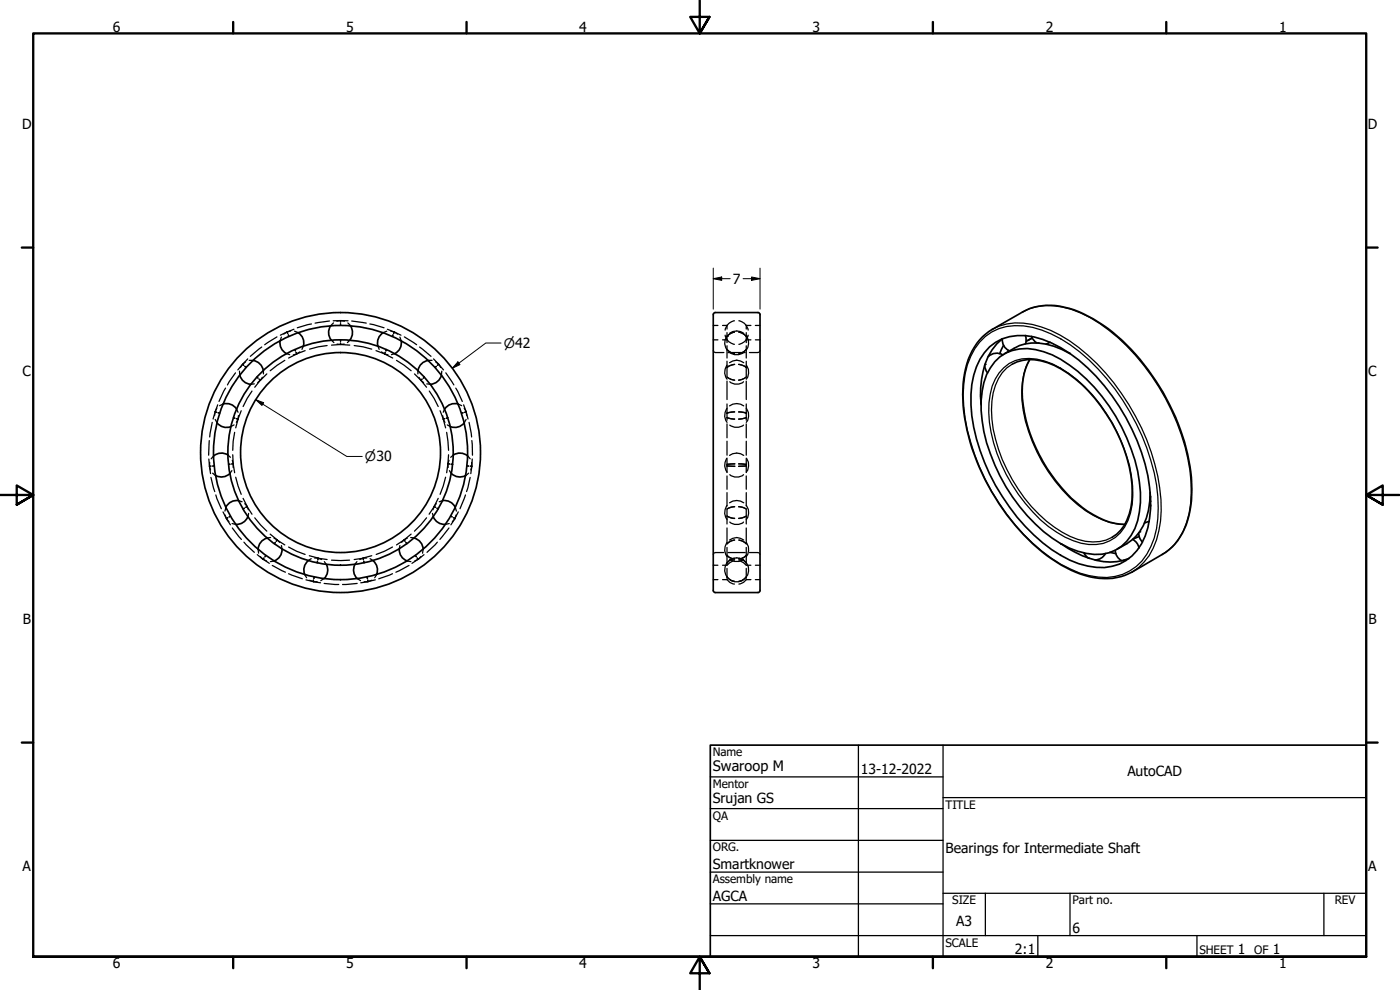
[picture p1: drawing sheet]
<svg xmlns="http://www.w3.org/2000/svg" width="420mm" height="297mm" viewBox="0 0 420 297" stroke-linecap="round" stroke-linejoin="round" font-family="sans-serif">
<!-- layer: Hidden (ANSI) -->
<g fill="none" stroke="#000" stroke-width=".38">
<path d="M86.1 99.6l-2 1M86.1 99.6l.3 .5M86.1 99.6l-.9 .7M87.2 99.3l-1 .3M88.2 98.8l-2 .8M88.4 99.4l1.1 .4M93.5 97.2l-4.3 1.1M98.9 96.3l-4.3 .7M100.1 96.9l-.8 .8M102.2 96.2l-2.2 .1M102.2 96.2v.4M102.2 97.1v.5"/>
<path d="M102.2 96.2l-1.1 .2M102.2 96.2l2.3 .1M102.2 96.2l1.2 .2M104.4 96.9l.8 .8M105.5 96.3l4.4 .7M111 97.2l4.3 1.1M116.1 99.4l-1.1 .4M116.3 98.8l2 .8M117.2 99.3l1.1 .3M118.3 99.6l-.2 .5M118.4 99.6l1.9 1M118.4 99.6l-.2 .5"/>
<path d="M118.4 99.6l.9 .7M214.1 97.6h1.4M216.9 97.6h1.3M218.2 97.6l-.6 1.4M218.2 97.6v1.1M218.2 99.8v3M218.9 100a3.6 3.6 0 0 1 4.3 0M220.4 96.3a3.5 3.5 0 0 0-2.2 1.3M221.7 96.3a3.5 3.5 0 0 1 2.3 1.3M224 97.6l.5 1.4M224 97.6v1.1M224 99.8v3"/>
<path d="M224 97.6h1.4M226.7 97.6h1.4M67.7 116.4l-2 4M70.7 111.9l-2.4 3.6M71.9 111.4v1.1M72.8 109.3l-1.4 1.7M72.8 109.3l-.7 1M72.8 109.3l.4 .3-.4-.3M73.5 110l.4 .3M73.5 109.9l.4 .3M73.7 108.6l-.9 .7M74.4 107.7l-1.6 1.6"/>
<path d="M74.8 108.1h1.1M75.6 117.3l-1.4 2.3-1.2 2.4M76.3 115.2l-1 .1M77.4 113.5l-.3-.4 .4 .4M78.1 114.1l-.8 .7M78.1 114.1l-1.6 2.1M78.1 114.1l-.3-.3 .4 .3M78.5 104.1l-3.4 2.8M78.7 113.2l-.5 .9M79.1 111.1v1.1M80.1 112.2l-1.9 1.9M83.1 101.1l-3.7 2.3"/>
<path d="M84.5 101.1l-.4 1.1M85.5 108.1l-4.4 3.1M86 106.1l.9 .3M86.5 100.5l.2 .5M86.6 100.4l.1 .5M88.5 104.9l.1 .4M88.5 104.8l.2 .5M88.8 105.8l.2 .4M88.9 105.7l.2 .5M89 106.2l-1 .3M89 106.2l-2.4 1.2M90 105.6l-.9 .6"/>
<path d="M91.1 103.8l-.5 1M91.6 105.2l-2.5 1M98.2 103.7l-2.7 .4-2.6 .7M99.4 102l.8 .8M101.2 103.2l1 .2M102.2 103.4l-2.7 .2M102.2 102v.4M102.2 102.9v.5M102.2 103.4l2.8 .2M103.3 103.2l-1.1 .2M105 102l-.7 .8M106.3 103.7l2.7 .4 2.6 .7"/>
<path d="M112.8 105.2l2.6 1M113.4 103.8l.4 1M114.5 105.6l.9 .6M115.4 106.2l1.1 .3M115.4 106.2l2.5 1.2M115.6 105.7l-.2 .5M115.6 105.8l-.2 .4M116 104.8l-.2 .5M116 104.9l-.2 .4M117.9 100.4l-.2 .5M118 100.5l-.2 .5M118.5 106.1l-1 .3"/>
<path d="M119 108.1l4.4 3.1M120 101.1l.4 1.1M121.3 101.1l3.7 2.3M124.4 112.2l1.9 1.9M125.4 111.1v1.1M125.7 113.2l.6 .9 .8 .7M125.9 104.1l3.4 2.8M126.3 114.1l1.7 2.1M126.6 113.8l-.3 .3M127 113.5l.4-.4-.3 .4M128.1 115.2l1.1 .1M128.5 108.1h1.2"/>
<path d="M128.8 117.3l1.5 2.3 1.2 2.4M130.1 107.7l1.5 1.6M130.7 108.6l.9 .7M130.9 110l-.3 .3M130.9 109.9l-.3 .3M131.6 109.3l-.3 .3M131.7 109.3l1.4 1.7M131.7 109.3l-.4 .4M131.7 109.3l.6 1M132.6 111.4l-.1 1.1M133.8 111.9l2.4 3.6M136.8 116.4l1.9 4"/>
<path d="M214.1 105.2l.1 .3M214.1 102h1.4M214.4 105.6l2.8 .2M216.9 102h1.3M217.6 100.6l.6 1.4M218.2 104.8a3.2 3.2 0 0 0 2.2 1.3 3.2 3.2 0 0 1-2.2-1.3zM218.2 100.9a3.4 3.4 0 0 1 2.2-1.2 3.2 3.2 0 0 0-2.2 1.3M218.2 110.2l1.3-.7 1-.2zM218.2 100.8a3.5 3.5 0 0 0 0 4.2M218.2 109.6a3.5 3.5 0 0 0 0 4.2M218.2 102a3.7 3.7 0 0 0 2.2 1.3M218.2 103.7v3.7"/>
<path d="M218.2 108.4v4.6M218.2 114.3v5.6M218.5 105.8h5.1M218.9 108.8a3.3 3.3 0 0 1 4.3 0M219 105.8a3.4 3.4 0 0 0 4.1 0M219 114.5a3.2 3.2 0 0 0 4.1 0M220.5 114l-1-.2-1.3-.7 1.3 .7 1 .3M221.7 114l1-.2 1.3-.7-1.3 .7-1 .3M221.7 109.3l1 .2 1.3 .8-.6-.5zM221.7 106.1a3.2 3.2 0 0 0 2.3-1.3v.1a3.4 3.4 0 0 1-2.3 1.2zM224 100.9a3.4 3.4 0 0 0-2.3-1.2 3.2 3.2 0 0 1 2.3 1.3M224 100.8a3.3 3.3 0 0 1 0 4.2"/>
<path d="M224 109.6a3.3 3.3 0 0 1 0 4.2M224 102a3.7 3.7 0 0 1-2.3 1.3M224 108.4v1.9M224 103.7v3.7M224 110.3v2.7M224 114.3v5.6M224 102h1.4M224.5 100.6l-.5 1.4M226.7 102h1.4M227.8 105.6l-2.9 .2M228.1 105.2l-.1 .3M62.7 137.7l.2 2.2"/>
<path d="M62.8 132.2l-.2 4.4M62.9 139.9l.3 2.2M62.9 139.9l.3 1.1M62.9 138.7v1.2M63.3 139.8l-.4 .1M63.3 139.9h-.4M63.7 126.7l-.8 4.4M63.8 139.8l.5-.1-.5 .2M64.1 136.8l-.7 .9M64.6 125.8l.6 1.1M64.6 123.6l-.7 2.1M64.6 123.5l.4 .2"/>
<path d="M64.6 123.6l.4 .1M64.6 123.6l-.2 1.1M65.1 122.5l-.5 1M65.3 121.5l-.7 2M65.5 123.8l.4 .1M65.5 123.9l.4 .1M67 121.2l-1.1 .5M68.4 136.5l.8 .7M69 139.3l-.4 .1M69 139.2l-.4 .1M69.7 138.1l.3 1M69.8 136.4l.2 2.7"/>
<path d="M70 139.2v1.1M70 139.2l.4 2.6M70 139.2h-.5M70 139.1l-.5 .1M70 125.3l.5 .2M70.2 127.5l-.9 .5M70.4 129.7l-.4 2.7-.2 2.7M70.9 125.7l.5 .1M71 125.6l.4 .1M71 122.7l.4 1M71.4 125.8l-.5 .9M71.4 125.8l-.7 2.6"/>
<path d="M71.6 124.7l-.2 1M72.4 123.2l-1 2.5M132.1 123.2l.9 2.5M132.8 124.7l.2 1M133 125.8l.5 .9M133 125.8l.7 2.6M133.4 122.7l-.4 1M133.5 125.6l-.5 .1M133.5 125.7l-.5 .1M134 129.7l.6 5.4M134.2 127.5l1 .5M134.4 139.2l.1 1.1"/>
<path d="M134.4 139.2l-.4 2.6M134.4 125.3l-.5 .2M134.4 125.3l-.4 .2M134.4 139.1l.5 .1M134.4 139.2h.5M134.6 136.4l-.2 2.7M134.7 138.1l-.3 1M135.4 139.2l.5 .1M135.4 139.3l.5 .1M136.1 136.5l-.8 .7M137.5 121.2l1.1 .5M138.9 123.8l-.4 .1"/>
<path d="M139 123.9l-.4 .1M139.1 121.5l.8 2M139.3 122.5l.6 1M139.9 125.8l-.6 1.1M139.9 123.6l.6 2.1M139.9 123.6l-.5 .1M139.9 123.5l-.5 .2M139.9 123.6l.2 1.1M140.1 139.8l.6 .1M140.2 139.7l.5 .1M140.4 136.8l.7 .9M140.8 126.7l.7 4.4"/>
<path d="M141.2 139.9h.4M141.2 139.8l.4 .1M141.5 138.7l.1 1.2M141.6 132.2l.2 4.4M141.6 139.9l-.3 2.2M141.6 139.9l-.3 1.1M141.7 137.7l-.1 2.2M218.2 125.3l2.3 .4zM218.2 139.3l2.3-.1zM218.2 139.8l2.3 .1M218.2 139.7v.1M218.2 139.7l2.3 .2"/>
<path d="M218.2 122.5a3.5 3.5 0 0 0 0 4.2M218.2 137.5a3.5 3.5 0 0 0 0 4.2M218.2 121.2v4.9M218.2 127.2v4.2M218.2 132.4v4.2M218.2 137.7v4.1M218.9 121.8a3.6 3.6 0 0 1 4.3 0M218.9 136.6a3.6 3.6 0 0 1 4.3 0M219 127.6a3.4 3.4 0 0 0 4.1 0M220.5 123.6l-2.3 .4 2.3-.4M221.7 125.8l2.3-.5zM221.7 123.6l2.3 .4-2.3-.4"/>
<path d="M221.7 139.2l2.3 .2zM224 139.7v.1M224 139.8l-2.3 .1M224 139.7l-2.3 .2M224 122.5a3.3 3.3 0 0 1 0 4.2M224 137.5a3.3 3.3 0 0 1 0 4.2M224 121.2v4.9M224 127.2v4.2M224 132.4v4.2M224 137.7v4.1M63.3 143.2l1.2 4.3M63.8 142l.9 .7"/>
<path d="M64.8 148.5l1.6 4.1M66.9 153.6l1 2M67.5 154.5l.4 1.1M67.8 152.3l-.3 1M67.9 155.6l1.3 1.9M67.9 155.6l.8 .9M68.3 155.3l-.4 .3M68.4 155.4l-.5 .2M69.2 154.9l-.4 .2 .4-.2M69.6 141.2l-.6 .9M69.7 157.1l1 .2M69.7 158.4l2.8 3.4"/>
<path d="M70.7 143.2l1.7 5.1M71.6 150.2l1 .3M73 149.5l1.2 2.4M73.3 152.4l-.3 .3 .3-.2M73.5 151.1l.7 .8M74.2 152l1.4 2.3M74.2 151.9l-.4 .4 .4-.3M74.2 152l.3 1M74.6 154l-.2 1.1M76.5 155.4l3.6 4M128 155.4l-3.6 4M129.8 154l.2 1.1"/>
<path d="M130.3 152l-1.5 2.3M130.3 151.9l.4 .3M130.3 152l.4 .3M130.3 152l-.4 1M130.9 151.1l-.6 .8M131.1 152.4l.5 .3M131.1 152.5l.4 .2M131.5 149.5l-1.2 2.4M132.8 150.2l-1 .3M133.7 143.2l-1.6 5.1M134.7 158.4l-2.7 3.4M134.8 157.1l-1.1 .2"/>
<path d="M134.9 141.2l.5 .9M135.3 154.9l.4 .2-.4-.2M136.1 155.4l.4 .2M136.1 155.3l.4 .3M136.5 155.6l-1.2 1.9M136.5 155.6l-.7 .9M136.7 152.3l.3 1M136.9 154.5l-.4 1.1M137.5 153.6l-1 2M139.7 148.5l-1.7 4.1M140.7 142l-.9 .7M141.1 143.2l-1.1 4.3"/>
<path d="M218.2 154.9l2.3 .7-1-.2zM218.2 151.7a3.5 3.5 0 0 0 0 4.2M218.2 142.8v4M218.2 147.8v4M218.2 152.8v4.4M218.2 158.4v4.7M218.9 150.9a3.6 3.6 0 0 1 4.3 0M219 142.4a3.2 3.2 0 0 0 4.1 0M219 156.6a3.2 3.2 0 0 0 4.1 0M220.5 152l-1 .1-1.3 .6 2.3-.6M221.7 152l1 .1 1.3 .6-2.3-.6M221.7 155.6l2.3-.7-1.3 .5z"/>
<path d="M224 151.7a3.3 3.3 0 0 1 0 4.2M224 152.8v4.4M224 142.8v4M224 147.8v4M224 158.4v4.7M73.2 162.7l3.1 3M77.2 166.4l1.7 1.4M77.5 164.8l.1 1.2M78.1 167l.8 .8M79.2 167.4l-.3 .4M79.8 166.6l-.3 .5 .3-.4M80 168.3l-1-.5 1.8 1.2"/>
<path d="M81.1 160.3l2.1 1.7M81.2 161.3l-1.1 .1M81.7 169.7l4 2M82.2 161.5l1 .5M82.2 168.3l-1 .2M82.6 162.8l-.2 .4M82.6 162.7l-.3 .4M83.2 162l2.3 1.5M83.2 162l-.3 .4M83.2 162l.7 .7M84.5 163.7l.1 1M86.6 164.1l2.4 1.3 2.6 1"/>
<path d="M86.6 172.1l4.1 1.6M91.4 172.4l.6 .9M91.8 174l2.2 .5M92.8 166.7l2.6 .7M92.9 174.1l1.1 .4M93.4 167.6l-.9 .6M94 174.5h1.2M94 174.5l2.2 .4M94 174v.5M94.1 174l-.1 .5M94.2 173.6l.1-.5-.1 .5M94.4 167.4h1"/>
<path d="M95.3 168.4l-.1 .5M95.4 167.4v.5M95.5 167.5l1 .4M95.5 167.5l2.7 .4M95.5 167.5l-.1 .4M97.2 173.6l-.9 .6M97.3 175.1l4.4 .3M97.3 168.5l.6 .8M99.5 168.1h5.4M107.1 168.5l-.6 .8M107.2 175.1l-4.4 .3M107.3 173.6l.9 .6"/>
<path d="M109 167.5l-1.1 .4M109 167.5l-2.7 .4M109 167.4l.1 .5M109 167.5v.4M109 167.4h1M109.2 168.4v.5M109.2 168.4l.1 .5M109.3 174.5h1.1M110.1 173.1l.2 .5M110.4 174.5l-2.1 .4M110.5 174.5l-.1-.5v.5M111.1 167.6l.9 .6"/>
<path d="M111.6 174.1l-1.1 .4M111.6 166.7l-2.6 .7M112.6 174l-2.1 .5M113 172.4l-.5 .9M117.8 164.1l-2.4 1.3-2.5 1M117.8 172.1l-4.1 1.6M120 163.7l-.2 1M121.2 162l-2.2 1.5M121.2 162l.3 .4M121.2 162l-.7 .7M121.3 162l.3 .4M121.8 162.8l.3 .4"/>
<path d="M121.9 162.7l.2 .4M122.2 168.3l1.1 .2M122.2 161.5l-.9 .5M122.7 169.7l-3.9 2M123.3 161.3l1 .1M123.4 160.3l-2.1 1.7M124.9 167.1l-.2-.4 .3 .4M125.5 167.8l-1 .5M125.5 167.8l-1.9 1.2M125.5 167.8l-.3-.4 .3 .4M126.3 167l-.8 .8M127 164.8l-.2 1.2"/>
<path d="M127.3 166.4l-1.8 1.4M131.3 162.7l-3.2 3M214.1 169.6h1.4M214.1 173.9h1.4M214.2 166.1l-.1 .3M216.9 173.9h1.3M217.2 165.8l-2.8 .1M218.2 163.1l1.3-.8 1-.3a3.6 3.6 0 0 0-2.3 1.2zM218.2 166.7l.6 .5 1.7 .6M218.2 166.6v.1M218.2 162.8a3.5 3.5 0 0 0 0 4.2M218.2 173.9l.8 .8 1.4 .5"/>
<path d="M218.2 164.3v4.9M218.2 170.5v2.9M218.2 173.7v.2M218.5 165.8h5.1M218.9 162a3.3 3.3 0 0 1 4.3 0M218.9 168.1a3.6 3.6 0 0 1 4.3 0M219 167.8a3.2 3.2 0 0 0 4.1 0M219 173.8a3.2 3.2 0 0 0 4.1 0M220.4 167.6a3.5 3.5 0 0 0-2.9 3.4 3.5 3.5 0 0 0 2.9 3.4M220.4 168.3l-1.4 .5-.8 .8h-1.3M221.7 162l1 .3 1.3 .9-1.3-.9zM221.7 167.6a3.5 3.5 0 0 1 3 3.4 3.5 3.5 0 0 1-3 3.4"/>
<path d="M221.7 168.3l1.4 .5 .9 .8h1.4M224 166.6v.1M224 166.7l-.6 .5-1.7 .6M224 162.8a3.3 3.3 0 0 1 0 4.2M224 170.5v2.9M224 173.9l-.9 .8-1.4 .5M224 164.3v4.9M224 173.7v.2M224 173.9h1.4M224.9 165.8l2.9 .1M226.7 169.6h1.4M226.7 173.9h1.4"/>
<path d="M228 166.1l.1 .3"/>
</g>
<!-- layer: Visible (ANSI) -->
<g fill="none" stroke="#000" stroke-width=".51">
<path d="M89.5 99.8a3.6 3.6 0 0 1 1.6 4M99.3 97.7a3.6 3.6 0 0 0 .1 4.3M105.2 97.7a3.6 3.6 0 0 1-.2 4.3M115 99.8a3.6 3.6 0 0 0-1.6 4M214.7 93.8l-.5 .2-.1 .4v82.8M214.7 93.8h12.8l.4 .2 .2 .4v82.8M72 112.5a3.6 3.6 0 0 0 3.3 2.8M75.9 108.2a3.6 3.6 0 0 1 3.1 3M84.1 102.2a3.6 3.6 0 0 0 1.9 3.9M120.4 102.2a3.6 3.6 0 0 1-1.9 3.9M128.5 108.2a3.6 3.6 0 0 0-3 3M132.5 112.5a3.6 3.6 0 0 1-3.3 2.8"/>
<path d="M294.8 101.1l3-2.2 9-5.3a18.4 18.4 0 0 1 15.5-.7 49.1 49.1 0 0 1 22.3 18 63.6 63.6 0 0 1 13.1 36 24.6 24.6 0 0 1-5.1 16.3l-2.7 2.5-10.1 5.9a20 20 0 0 1-18.4-.5 55.7 55.7 0 0 1-22.8-21.9 60.1 60.1 0 0 1-9.7-30.9 24.6 24.6 0 0 1 5.1-16.3zM295.5 109.7l.2 .9 .7 1.3M297 104.1a15.3 15.3 0 0 1 15.9-2.3 45.2 45.2 0 0 1 20.9 17 56.9 56.9 0 0 1 11.5 33.8 20 20 0 0 1-5.6 14.3 14.5 14.5 0 0 1-13.2 2.9 37 37 0 0 1-18.8-11.8 60.8 60.8 0 0 1-16.3-36.5 23.5 23.5 0 0 1 4.1-15.7zM298.6 108.5a13 13 0 0 1 14.6-3 38.7 38.7 0 0 1 17.5 13.4 54.1 54.1 0 0 1 11.6 28.9 20 20 0 0 1-4.2 14.6 12.1 12.1 0 0 1-12.1 3.6 30.3 30.3 0 0 1-15.3-8.8 54.4 54.4 0 0 1-16.3-34 20.3 20.3 0 0 1 4.2-14.7zM301 106.5a3.6 3.6 0 0 0-4.4 .5M301.2 103.6l-1.2 2.5M302.6 105.1l-.1 .4M302.9 105.3l-1.4-1.2-.6-1.2-.1-1.3a17.8 17.8 0 0 0-6.2 12.2l-.3 5 .1 2.7M303.8 109.3a12.3 12.3 0 0 1 10.6-.5 37.5 37.5 0 0 1 17.6 15.4 42.8 42.8 0 0 1 7.7 25.8 14.1 14.1 0 0 1-5.9 11.2M307.7 100.7l.3 1-.2 1.4M309.1 107.9a22.2 22.2 0 0 0-1.7 15.7 48.5 48.5 0 0 0 19 29.8 21.1 21.1 0 0 0 11.2 3.9M309.6 100.9l.8 1.4 .8 .6"/>
<path d="M309.8 101.5l-1.8 .9M309.8 101.4l-1.4 .8M315.1 102.6l-1.2 .6M321.1 106h.1M321.1 106.1a18.4 18.4 0 0 0-15.2-2.4l-4.5 2.5M65.1 126.8a3.6 3.6 0 0 0 4.2 1.2M67 121.2a3.6 3.6 0 0 1 4 1.5M68.4 136.5a3.6 3.6 0 0 0-4.3 .3M136.1 136.5a3.6 3.6 0 0 1 4.3 .3M137.5 121.2a3.6 3.6 0 0 0-4 1.5M139.3 126.8a3.6 3.6 0 0 1-4.1 1.2M294.4 120.4v.6"/>
<path d="M69 142.1a3.6 3.6 0 0 1-4.3 .6M71.6 150.2a3.6 3.6 0 0 0-3.8 2M74.4 155a3.6 3.6 0 0 1-3.7 2.3M130 155a3.6 3.6 0 0 0 3.7 2.3M132.8 150.2a3.6 3.6 0 0 1 3.8 2M135.5 142.1a3.6 3.6 0 0 0 4.2 .6M341.8 159.9l.2 1.5 .9 1.2M344.9 156.5l-1.5 .5M345.1 150.7l.3 1.1M345.2 147.8a19 19 0 0 1-4.3 13.2l-2.7 2.1-2.9 1.7M345.3 149l-.1 .4M80.1 161.5a3.6 3.6 0 0 0-2.6 3.3"/>
<path d="M84.6 164.7a3.6 3.6 0 0 1-2.4 3.6M92.5 168.2a3.6 3.6 0 0 0-1 4.2M98 169.4a3.6 3.6 0 0 1-.8 4.2M106.5 169.4a3.6 3.6 0 0 0 .7 4.2M111.9 168.2a3.6 3.6 0 0 1 1.1 4.2M119.8 164.7a3.6 3.6 0 0 0 2.4 3.6M124.3 161.5a3.6 3.6 0 0 1 2.7 3.3M214.1 177.2l.1 .4 .5 .2M228.1 177.2l-.2 .4-.4 .2h-12.8M318.5 163.2a25 25 0 0 0 16.7 5.3l3.6-.9M325.3 165.9l1.3 1.5M331.8 166.1l-.7 .9-.9 .6-1.6 .4"/>
<path d="M333.1 165.7l1.7 .4M334.7 165.1l.2 1.1 .5 1 1.3 1.1M340 161.9l1.2 1 .6 1.5M341.9 161l-1.8 .7"/>
<circle cx="102.2" cy="135.8" r="30"/>
<circle cx="102.2" cy="135.8" r="42"/>
<circle cx="102.2" cy="135.8" r="38.1"/>
<circle cx="102.2" cy="135.8" r="33.8"/>
</g>
<!-- layer: Hidden (ANSI) -->
<g fill="#000">
<circle cx="218.2" cy="97.6" r=".19"/>
<circle cx="224" cy="97.6" r=".19"/>
<circle cx="218.2" cy="101" r=".19"/>
<circle cx="218.2" cy="100.9" r=".19"/>
<circle cx="218.2" cy="113.1" r=".19"/>
<circle cx="218.2" cy="102" r=".19"/>
<circle cx="224" cy="113.1" r=".19"/>
<circle cx="224" cy="110.2" r=".19"/>
<circle cx="224" cy="101" r=".19"/>
<circle cx="224" cy="100.9" r=".19"/>
<circle cx="224" cy="102" r=".19"/>
<circle cx="218.2" cy="152.7" r=".19"/>
<circle cx="218.2" cy="154.9" r=".19"/>
<circle cx="224" cy="152.7" r=".19"/>
<circle cx="224" cy="154.9" r=".19"/>
<circle cx="218.2" cy="168.9" r=".19"/>
<circle cx="218.2" cy="173.1" r=".19"/>
<circle cx="224" cy="168.9" r=".19"/>
<circle cx="224" cy="173.1" r=".19"/>
</g>
<!-- layer: Visible Narrow (ANSI) -->
<path d="M297.8 98.9a17.6 17.6 0 0 1 14.7-.8 42.3 42.3 0 0 1 16.7 11 67.3 67.3 0 0 1 19.2 40.8 28.7 28.7 0 0 1-3.5 16.8l-3.2 3.6-1.9 1.3M306.8 93.6a17.8 17.8 0 0 1 14.7-.8 45.2 45.2 0 0 1 19.3 13.9 67.3 67.3 0 0 1 16.6 37.9 27.2 27.2 0 0 1-3.5 16.9l-1.5 1.9-1.7 1.6-1.9 1.4M295.7 101a15.9 15.9 0 0 1 14.2-2.8 43.7 43.7 0 0 1 22.3 15.5 65.7 65.7 0 0 1 15.3 35.3 26.6 26.6 0 0 1-4.8 19.3 15.3 15.3 0 0 1-15.9 4.4 37.8 37.8 0 0 1-16.9-9.8 66.6 66.6 0 0 1-20.7-40.9 26.4 26.4 0 0 1 4.8-19.3zM301.2 110.3a11.8 11.8 0 0 1 12.2-2 34.7 34.7 0 0 1 16.7 12.9 48.9 48.9 0 0 1 9.8 24.6 19 19 0 0 1-3.7 14.1 11.5 11.5 0 0 1-11.8 3.1 32.8 32.8 0 0 1-16.7-11.9 47.8 47.8 0 0 1-11-27.4 16.7 16.7 0 0 1 4.5-13.4zM303.8 109.3a13.7 13.7 0 0 0-6.1 11 42.3 42.3 0 0 0 7.9 26.4 37 37 0 0 0 17.9 15.1 13.1 13.1 0 0 0 10.3-.6M309 107.9a23.3 23.3 0 0 0-1.9 15.3 48.4 48.4 0 0 0 18.7 30 22.5 22.5 0 0 0 11.8 4.2" fill="none" stroke="#000" stroke-width=".38"/>
<!-- layer: Visible (ANSI) -->
<g fill="#000">
<circle cx="295.6" cy="109.3" r=".25"/>
<circle cx="311.5" cy="102.9" r=".25"/>
<circle cx="342" cy="159.6" r=".25"/>
<circle cx="345.1" cy="150.4" r=".25"/>
<circle cx="337.1" cy="168.1" r=".25"/>
</g>
<!-- layer: Border (ANSI) -->
<g fill="none" stroke="#000" stroke-width=".7">
<path d="M70 6.6v3.4M140 6.6v3.4M210 0v10l-2.9-4.9h5.8l-2.9 4.9 2.9-4.9M280 6.6v3.4M350 6.6v3.4M6.5 74.3h3.5M410 74.3h3.4M0 148.5h10l-5-2.8v5.7l5-2.9-5 2.9M420 148.5h-10l5-2.8v5.7l-5-2.9 5 2.9M6.5 222.8h3.5M410 222.8h3.4M10 287.1v-277.1h400v277.1h-400h400"/>
<path d="M70 287.1v3.4M140 287.1v3.4M212.9 292l-2.9-4.9 2.9 4.9h-5.8l2.9-4.9v9.9M280 287.1v3.4M350 287.1v3.4"/>
</g>
<!-- layer: Title (ANSI) -->
<g fill="none" stroke="#000" stroke-width=".38">
<path d="M213.2 233.1h69.8M257.6 223.6v63.5M283 239.3h127M283 223.6v63.5M213.2 242.6h69.8M213.2 252.1h69.8M213.2 261.7h69.8M213.2 271.2h69.8M283 268h127M295.7 268v12.7M321.1 268v12.7M397.3 268v12.7"/>
<path d="M213.2 280.7h196.8M311.5 280.7v6.4M359.2 280.7v6.4"/>
</g>
<path d="M213.2 223.6h196.8v63.5h-196.8z" fill="none" stroke="#000" stroke-width=".51"/>
<!-- layer: Dimension (ANSI) -->
<path d="M214.1 83.6l2.5-.5v1zM214.1 83.6h5M214.1 80.4v12.4M223 83.6h5.1M225.6 83.1l2.5 .5-2.5 .5zM228.1 80.4v12.4M76.8 119.9l2.3 .9-.5 .9zM76.8 119.9l27.3 17.1h4.6M137.4 108.6l.6 .8-2.2 1.1zM150.4 102.9h-4.6l-10 7.6" fill="none" stroke="#000" stroke-width=".3"/>
<g fill="#000">
<path d="M214.1 83.6l2.5-.5v1z" fill-rule="evenodd"/>
<path d="M225.6 83.1l2.5 .5-2.5 .5z" fill-rule="evenodd"/>
<path d="M137.4 108.6l.6 .8-2.2 1.1z" fill-rule="evenodd"/>
<path d="M76.8 119.9l2.3 .9-.5 .9z" fill-rule="evenodd"/>
</g>
<text font-size="4.3" x="213.9" y="231.4">Swaroop M</text>
<g font-size="4.2">
<text x="33.8" y="9.6">6</text>
<text x="103.9" y="9.6">5</text>
<text x="173.9" y="9.6">4</text>
<text x="243.8" y="9.6">3</text>
<text x="313.9" y="9.6">2</text>
<text x="383.9" y="9.6">1</text>
<text x="6.7" y="38.7">D</text>
<text x="410.5" y="38.7">D</text>
<text x="220" y="85.1">7</text>
<text x="6.8" y="113">C</text>
<text x="410.7" y="113">C</text>
<text x="6.9" y="187.2">B</text>
<text x="410.7" y="187.2">B</text>
<text x="258.4" y="232.3">13-12-2022</text>
<text x="338.3" y="232.9">AutoCAD</text>
<text x="213.9" y="241">Srujan GS</text>
<text x="283.8" y="255.9">Bearings for Intermediate Shaft</text>
<text x="6.8" y="261.4">A</text>
<text x="213.9" y="260.8">Smartknower</text>
<text x="410.7" y="261.4">A</text>
<text x="213.9" y="270.4">AGCA</text>
<text x="287" y="277.8">A3</text>
<text x="321.9" y="279.9">6</text>
<text x="304.6" y="286.3">2:1</text>
<text x="371.5" y="286.2">1</text>
<text x="382" y="286.2">1</text>
<text x="33.8" y="290.5">6</text>
<text x="103.9" y="290.5">5</text>
<text x="173.9" y="290.5">4</text>
<text x="243.8" y="290.5">3</text>
<text x="313.9" y="290.5">2</text>
<text x="383.9" y="290.5">1</text>
</g>
<g font-size="3.9">
<text x="151.2" y="104.4">⌀42</text>
<text x="109.5" y="138.4">⌀30</text>
</g>
<g font-size="3.5">
<text x="213.9" y="226.9">Name</text>
<text x="213.9" y="236.4">Mentor</text>
<text x="213.9" y="245.9">QA</text>
<text x="283.8" y="242.6">TITLE</text>
<text x="213.9" y="255.4">ORG.</text>
<text x="213.9" y="265">Assembly name</text>
<text x="285.8" y="271.3">SIZE</text>
<text x="321.9" y="271.3">Part no.</text>
<text x="400.6" y="271.3">REV</text>
<text x="283.8" y="284">SCALE</text>
<text x="360" y="286.2">SHEET</text>
<text x="376.4" y="286.2">OF</text>
</g>
</svg>
